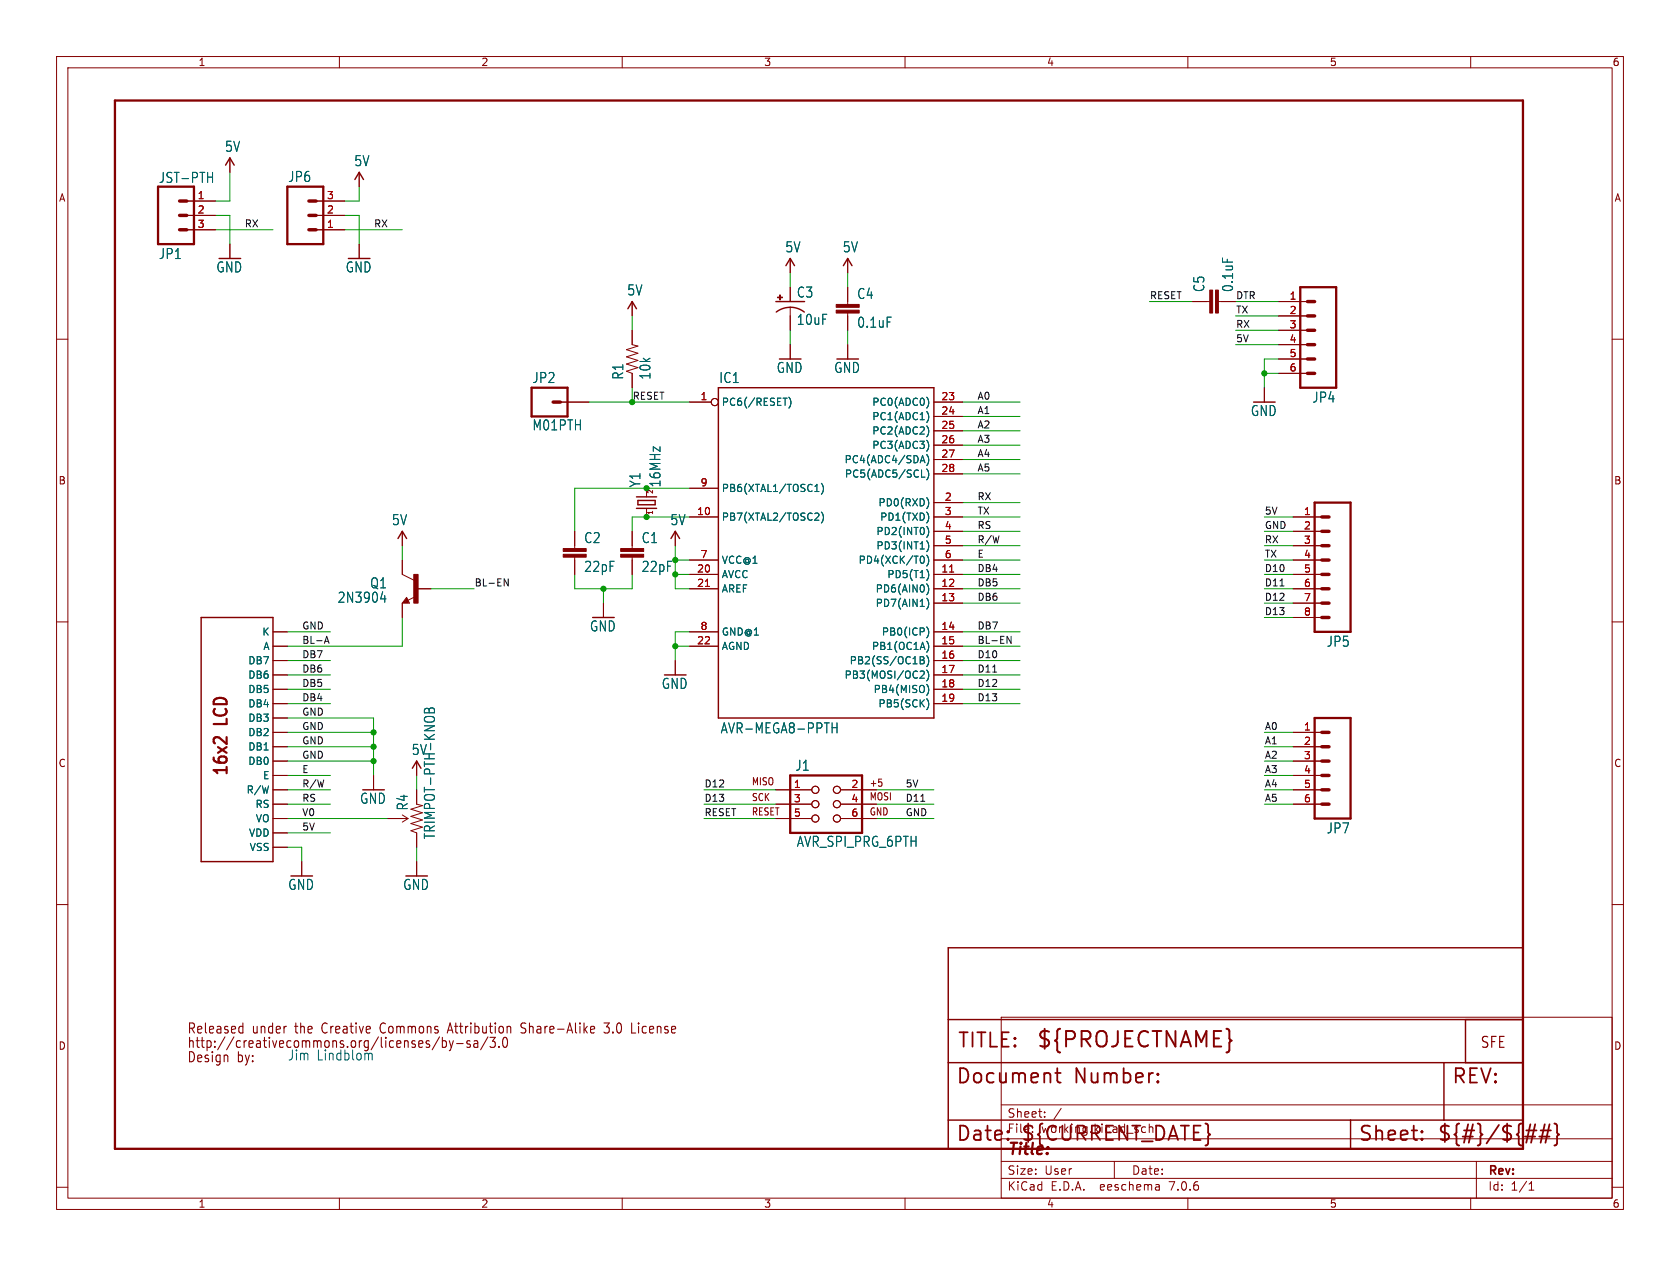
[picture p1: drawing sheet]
<svg xmlns="http://www.w3.org/2000/svg" width="297mm" height="224mm" viewBox="0 0 297 224" stroke-linecap="round" stroke-linejoin="round" font-family="sans-serif">
<g fill="none" stroke="#840000" stroke-width=".18">
<path d="M10 10h277v203.9h-277zM12 12h273v199.9h-273zM60 10v2M110 10v2M160 10v2M210 10v2M260 10v2M33 35.6h5.1M33 38.1h5.1M40.6 27.9v2.6M55.9 35.6h5.1M55.9 38.1h5.1"/>
<path d="M63.5 30.5v2.5M10 60h2M33 40.6h5.1M40.6 43.2v2.5M55.9 40.6h5.1M63.5 43.2v2.5M111.8 58.4v2.6l1 .2-2.1 .6 2.1 .7-2.1 .6 2.1 .7-2.1 .6 2.1 .6-2.1 .7 1.1 .3v2.6M111.8 53.3v2.6M139.7 45.7v2.6M139.7 50.8v2.5M139.7 54.4v4M149.9 45.7v2.6"/>
<path d="M149.9 50.8v3M149.9 55.4v3M210.8 53.3h3.1M215.4 53.3h3M226.1 53.3h5M226.1 55.9h5M226.1 58.4h5M285 60h2M99.1 71.1h5M121.9 71.1h3.8M139.7 61v2.5M149.9 61v2.5"/>
<path d="M165.1 71.1h5.1M165.1 73.7h5.1M165.1 76.2h5.1M165.1 78.7h5.1M223.5 68.6v2.5M226.1 61h5M226.1 63.5h5M226.1 66h5M71.1 99.1v2.5l2.1 1M71.1 94v2.5M101.6 94v3M101.6 98.6v3"/>
<path d="M111.8 94v3M111.8 98.6v3M114.3 91.4h.1M114.3 86.4h.1M114.3 86.4v1.5M114.3 89.9v1.5M119.4 94v2.5M121.9 91.4h5.1M121.9 99.1h5.1M121.9 86.4h5.1M165.1 91.4h5.1M165.1 94h5.1"/>
<path d="M165.1 96.5h5.1M165.1 99.1h5.1M165.1 88.9h5.1M165.1 81.3h5.1M165.1 83.8h5.1M228.6 91.4h5.1M228.6 94h5.1M228.6 96.5h5.1M228.6 99.1h5.1M10 110h2M48.3 111.8h2.5M48.3 114.3h2.5"/>
<path d="M48.3 116.8h2.5M48.3 119.4h2.5M71.1 106.7v2.5M71.9 105.7l.5 1h-1.3zM73.4 105.6l-1.3 .6M73.7 104.1h2.5M106.7 106.7v2.5M119.4 116.8v2.6M121.9 101.6h5.1M121.9 104.1h5.1M121.9 111.8h5.1M121.9 114.3h5.1"/>
<path d="M165.1 101.6h5.1M165.1 104.1h5.1M165.1 106.7h5.1M165.1 111.8h5.1M165.1 114.3h5.1M165.1 116.8h5.1M165.1 119.4h5.1M228.6 101.6h5.1M228.6 104.1h5.1M228.6 106.7h5.1M228.6 109.2h5.1M285 110h2"/>
<path d="M48.3 129.5h2.5M48.3 132.1h2.5M48.3 134.6h2.5M48.3 137.2h2.5M48.3 139.7h2.5M48.3 121.9h2.5M48.3 124.5h2.5M48.3 127h2.5M66 137.2v2.5M73.7 139.7v2.5l1 .3-2.1 .6 2.1 .7-2.1 .6 2.1 .6-2.1 .7 2.1 .6-2.1 .6 1.1 .4v2.6M73.7 134.6v2.6M137.2 139.7h6.3"/>
<path d="M148.6 139.7h6.3M155.9 138.4v.6M165.1 121.9h5.1M165.1 124.5h5.1M228.6 129.5h5.1M228.6 132.1h5.1M228.6 134.6h5.1M228.6 137.2h5.1M228.6 139.7h5.1M10 160h2M48.3 142.2h2.5M48.3 144.8h2.5"/>
<path d="M48.3 149.9h2.5M48.3 147.3h2.5M53.3 152.4v2.5M68.6 144.8h3.5M71.1 144.1l1 .7M72.1 144.8l-1 .6M73.7 152.4v2.5M137.2 142.2h6.3M137.2 144.8h6.3M148.6 142.2h6.3M148.6 144.8h6.3M228.6 142.2h5.1"/>
<path d="M285 160h2M177 179.9h108v32h-108zM177 195.4h108M184.7 197.5v.1M184.7 196.7v.1M187.6 196l-1.3 2M10 210h2M60 211.9v2M110 211.9v2M160 211.9v2M177 208.4h108M177 205.4h108"/>
<path d="M177 201.4h108M197 205.4v3M204.9 209.6l.1 .9M205 210.4l-.2 .1M205 209.9h-.2M210 211.9v2M260 211.9v2M261 205.4v6.5M270.3 210.5h.9M270.3 209.4l.4-.4v1.5M285 210h2"/>
<circle cx="126.4" cy="71.1" r=".63"/>
<circle cx="144.1" cy="139.7" r=".63"/>
<circle cx="148" cy="139.7" r=".63"/>
<circle cx="144.1" cy="144.8" r=".63"/>
<circle cx="144.1" cy="142.2" r=".63"/>
<circle cx="148" cy="144.8" r=".63"/>
<circle cx="148" cy="142.2" r=".63"/>
</g>
<g fill="#840000" stroke="#840000" stroke-width=".18">
<path d="M147.8 54.9h4.1v.5h-4.1z"/>
<path d="M147.8 53.8h4.1v.6h-4.1z"/>
<path d="M137.4 52.5h.9v.2h-.9z"/>
<path d="M137.8 52.2h.2v.9h-.2z"/>
<path d="M99.6 98h4v.6h-4z"/>
<path d="M99.6 97h4v.5h-4z"/>
<path d="M109.7 98h4.1v.6h-4.1z"/>
<path d="M109.7 97h4.1v.5h-4.1z"/>
<path d="M73.2 101.6h.7v5.1h-.7z"/>
<path d="M214.9 51.3h.5v4.1h-.5z"/>
<path d="M213.9 51.3h.5v4.1h-.5z"/>
</g>
<path d="M20.3 17.8h248.9v185.4h-248.9zM27.9 33h6.4v10.2h-6.4zM50.8 33h6.3v10.2h-6.3zM229.9 50.8h6.3v17.8h-6.3zM94 68.6h6.3v5.1h-6.3zM232.4 88.9h6.4v22.9h-6.4zM139.7 137.2h12.7v10.1h-12.7zM232.4 127h6.4v17.8h-6.4z" fill="none" stroke="#840000" stroke-width=".41"/>
<g fill="none" stroke="#840000" stroke-width=".61">
<path d="M31.7 35.6h1.3M31.7 38.1h1.3M54.6 35.6h1.3M54.6 38.1h1.3M31.7 40.6h1.3M54.6 40.6h1.3M231.1 53.3h1.3M231.1 55.9h1.3M231.1 58.4h1.3M97.8 71.1h1.3M231.1 61h1.3M231.1 63.5h1.3"/>
<path d="M231.1 66h1.3M233.7 91.4h1.2M233.7 94h1.2M233.7 96.5h1.2M233.7 99.1h1.2M233.7 101.6h1.2M233.7 104.1h1.2M233.7 106.7h1.2M233.7 109.2h1.2M233.7 129.5h1.2M233.7 132.1h1.2M233.7 134.6h1.2"/>
<path d="M233.7 137.2h1.2M233.7 139.7h1.2M233.7 142.2h1.2"/>
</g>
<g fill="none" stroke="#840000" stroke-width=".25">
<path d="M39.9 29.2l.7-1.3 .8 1.3M62.7 31.8l.8-1.3 .8 1.3M111 54.6l.8-1.3 .7 1.3M137.2 53.3h5M137.2 55.2a4.1 4.1 0 0 1 5 0M138.9 47l.8-1.3 .8 1.3M149.1 47l.8-1.3 .7 1.3M127 68.6h38.1v58.4h-38.1zM70.4 95.3l.7-1.3 .8 1.3M112.5 89.9h3.6M112.5 87.9h3.6M112.8 88.5h3v.8h-3z"/>
<path d="M118.6 95.3l.8-1.3 .7 1.3M35.6 109.2h12.7v43.2h-12.7zM71.9 106.2l-.1 .2h.3l-.2-.5-.5 .7h.7M72.9 135.9l.8-1.3 .7 1.3M167.6 167.6h101.6v35.6h-101.6zM167.6 188h101.6M167.6 180.3h101.6M167.6 198.1h101.6M238.8 198.1v5.1M255.3 188v10.1M259.1 180.3v7.7"/>
</g>
<g fill="none" stroke="#006464" stroke-width=".18">
<path d="M36.7 31.3h.9M37.6 30.5v1.8M138.4 70.4h.8M139.5 70.2a1.46 1.46 0 0 1 0 2M163.9 70.3a1.49 1.49 0 0 1 0 1.8M163.9 72.8a1.49 1.49 0 0 1 0 1.9M163.9 75.4a1.49 1.49 0 0 1 0 1.8M163.9 77.9a1.49 1.49 0 0 1 0 1.8M144.1 86.9h.7M144.2 90.7l.5 .1 .1 .3-.8 .9h.8M144.3 85.9l.1-.2v1.2M145.2 90.6a1.46 1.46 0 0 1 0 1.9"/>
<path d="M145.2 85.5a1.46 1.46 0 0 1 0 1.9M162.8 81.5h.6M162.9 84.4h.6M163 98.4a.68 .68 0 0 1 .4 .6 .68 .68 0 0 1-.4 .6M163.1 80.6l.4 1.3M163.8 82.9a1.46 1.46 0 0 1 0 2M163.8 95.6a1.46 1.46 0 0 1 0 2M163.8 98.2a1.46 1.46 0 0 1 0 1.9M163.9 80.5a1.47 1.47 0 0 1-.1 1.8M163.9 93.2a1.47 1.47 0 0 1-.1 1.8M164 88.3l.2 .6-.2 .8M164.1 91.1v.9"/>
<path d="M67.3 105.9h.9M68 105.3v1.2M162.7 116.1l.6 .2v.2l-.2 .3M162.7 116.8h.4M162.9 118.7l.4 .1 .1 .3-.8 .9h.8M163.1 116.8l.3 .2-.1 .3-.6 .1M163.8 118.5a1.46 1.46 0 0 1 0 1.9M163.8 105.8a1.46 1.46 0 0 1 0 1.9M163.8 110.9a1.46 1.46 0 0 1 0 1.9M163.8 113.4a1.46 1.46 0 0 1 0 2M163.8 116a1.46 1.46 0 0 1 0 1.9M163.9 100.8a1.49 1.49 0 0 1 0 1.8"/>
<path d="M163.9 103.3a1.47 1.47 0 0 1-.1 1.9M75.1 125.4l.4-.1 .4 .3a.49 .49 0 0 1 .4-.4 .49 .49 0 0 1 .5 .3v.6h-1.8zM75.9 125.6v.5M147.1 127.9v1.7M147.1 128.7h.9M148 127.9v1.7M163.9 121.1a1.49 1.49 0 0 1 0 1.8M163.9 123.6a1.47 1.47 0 0 1-.1 1.9"/>
</g>
<path d="M124.7 103.7h.7M167.9 101.2h.7" fill="none" stroke="#a90000" stroke-width=".18"/>
<g fill="none" stroke="#840000" stroke-width=".32">
<path d="M186.5 189.8h1M186.9 188.9v2.2l.1 .3 .5 .1M204.7 191.2l.1 .2-.1 .1M204.7 191.2l-.1 .2 .1 .1M204.7 189.9v.2M204.7 191.2v.3M204.7 189.9l.1 .1-.1 .1M204.7 189.9l-.1 .1 .1 .1M269.8 199.9h1.8M271.4 198.9l-.7 3.2M272.4 199.9h1.8M273.1 198.9l-.7 3.2"/>
<path d="M273.9 198.9l-.7 3.2M274.8 198.7l.3 .2 .2 .2v1.2l.3 .4-.3 .3v1.2l-.2 .3-.3 .1M178.2 201.4l.1 .1-.1 .1M251.4 201.4l.1 .1-.1 .1M251.4 201.4l-.1 .1 .1 .1M251.4 200.1v.2M251.4 201.4v.2M251.4 200.1l.1 .1-.1 .1M251.4 200.1l-.1 .1 .1 .1M269.6 201h1.8M272.1 201h1.8"/>
</g>
<g fill="none" stroke="#840000" stroke-width=".19">
<path d="M42.5 181.5l.4 .1M42.9 180.9v1.8M42.9 182.6l-.4 .1M77.7 183.4l-1.3 2.3M78.2 183.5v1.8M78.2 184.2l.4-.1 .3 .3v.5l-.1 .3h-.6M79.2 182.2h.7M79.4 184.1l.4 1.2M79.6 180.9l-.5 1.8M79.8 185.3l-.2 .4-.2 .2M80.1 184.1l-.3 1.2M80.7 184.6h1.2"/>
<path d="M83.1 184.2l-.4-.1a.31 .31 0 0 0-.2 .3 .31 .31 0 0 0 .2 .3h.3a.31 .31 0 0 1 .2 .3 .31 .31 0 0 1-.2 .3l-.5-.1M83.8 184.2h.6l.1 1.1M84.5 184.5l-.5 .1a.37 .37 0 0 0-.3 .3 .37 .37 0 0 0 .3 .4l.5-.1M86.3 183.4l-1.3 2.3M87.6 183.5l-.5 .7a.41 .41 0 0 1 .5 .3l-.2 .7-.6 .1-.2-.2M88.2 185.1v.2M88.9 183.8v.8l.1 .5 .2 .2 .3-.1 .1-.3v-1.1M92.1 182.6l.6 .1M92.7 180.9h-.3l-.3 .4 .1 .4 .5 .2M104.9 181.5l.1 .1 .1 .4-.7 .1M105 182.6l-.1 .1M106.8 182.6l.2 .1 .6-.1"/>
<path d="M106.8 180.9h.9l-.5 .7 .4 .1M111.7 182.7h.7"/>
</g>
<path d="M40.1 130.4v1.2l-1.3-1.1a.69 .69 0 0 0-.9 .1" fill="none" stroke="#840000" stroke-width=".39"/>
<path d="M57.5 113.4h.6M57.8 112.6l.4 1.2M89.1 102.4l.7 1.2v-1.2M175.5 118.9h.7M178 112.6l.7 1.2v-1.2M226.3 103.6h.7M162.8 141.7h.7" fill="none" stroke="#0f0f0f" stroke-width=".18"/>
<path d="M65.8 186.6v.9" fill="none" stroke="#0000c2" stroke-width=".18"/>
<g fill="none" stroke="#009600" stroke-width=".18">
<path d="M38.1 38.1h2.5v5.1M40.6 30.5v5.1h-2.5M61 38.1h2.5v5.1M63.5 33v2.6h-2.5M38.1 40.6h10.2M61 40.6h10.1M111.8 55.9v2.5M139.7 48.3v2.5M139.7 58.4v2.6M149.9 48.3v2.5M149.9 58.4v2.6M203.2 53.3h7.6"/>
<path d="M218.4 58.4h7.7M218.4 53.3h7.7M218.4 55.9h7.7M104.1 71.1h17.8M111.8 68.6v2.5M170.2 73.7h10.1M170.2 76.2h10.1M170.2 78.7h10.1M170.2 71.1h10.1M218.4 61h7.7M223.5 66h2.6M226.1 63.5h-2.6v5.1"/>
<path d="M71.1 96.5v2.6M119.4 96.5v7.6h2.5M119.4 99.1h2.5M121.9 91.4h-10.1v2.6M121.9 86.4h-20.3v7.6M170.2 96.5h10.1M170.2 81.3h10.1M170.2 88.9h10.1M170.2 94h10.1M170.2 99.1h10.1M170.2 91.4h10.1M170.2 83.8h10.1"/>
<path d="M223.5 96.5h5.1M223.5 94h5.1M223.5 99.1h5.1M223.5 91.4h5.1M50.8 111.8h7.6M50.8 116.8h7.6M50.8 119.4h7.6M71.1 109.2v5.1h-20.3M76.2 104.1h7.6M101.6 101.6v2.5h10.2v-2.5M106.7 104.1v2.6M119.4 101.6h2.5"/>
<path d="M119.4 114.3h2.5M121.9 111.8h-2.5v5M170.2 101.6h10.1M170.2 104.1h10.1M170.2 114.3h10.1M170.2 111.8h10.1M170.2 116.8h10.1M170.2 119.4h10.1M170.2 106.7h10.1M223.5 101.6h5.1M223.5 104.1h5.1M223.5 106.7h5.1"/>
<path d="M223.5 109.2h5.1M50.8 132.1h15.2M50.8 134.6h15.2M50.8 139.7h7.6M50.8 127h15.2v10.2M50.8 124.5h7.6M50.8 129.5h15.2M50.8 121.9h7.6M50.8 137.2h7.6M73.7 137.2v2.5M124.5 139.7h12.7M154.9 139.7h10.2"/>
<path d="M170.2 124.5h10.1M170.2 121.9h10.1M223.5 132.1h5.1M223.5 134.6h5.1M223.5 139.7h5.1M223.5 129.5h5.1M223.5 137.2h5.1M50.8 142.2h7.6M50.8 144.8h17.8M50.8 149.9h2.5v2.5M50.8 147.3h7.6M73.7 149.9v2.5"/>
<path d="M124.5 142.2h12.7M124.5 144.8h12.7M154.9 142.2h10.2M154.9 144.8h10.2M223.5 142.2h5.1"/>
</g>
<g fill="#009600" stroke="#009600" stroke-width=".18">
<circle cx="119.4" cy="101.6" r=".46"/>
<circle cx="223.5" cy="66" r=".46"/>
<circle cx="66" cy="129.5" r=".46"/>
<circle cx="119.4" cy="114.3" r=".46"/>
<circle cx="106.7" cy="104.1" r=".46"/>
<circle cx="119.4" cy="99.1" r=".46"/>
<circle cx="114.3" cy="91.4" r=".46"/>
<circle cx="111.8" cy="71.1" r=".46"/>
<circle cx="114.3" cy="86.4" r=".46"/>
<circle cx="66" cy="132.1" r=".46"/>
<circle cx="66" cy="134.6" r=".46"/>
</g>
<text font-size="3.8" fill="#840000" x="183.1" y="185.7">${PROJECTNAME}</text>
<g font-size="3.5" fill="#840000">
<text x="169.2" y="185.7">TITLE:</text>
<text x="168.9" y="192.1">Document</text>
<text x="189.9" y="192.1">Number:</text>
<text x="256.5" y="192.1">REV:</text>
<text x="168.9" y="202.2">Date:</text>
<text x="180.3" y="202.2">${CURRENT_DATE}</text>
<text x="240" y="202.2">Sheet:</text>
<text x="254" y="202.2">${#}/${##}</text>
</g>
<g font-size="3.2" fill="#840000">
<text x="40.8" y="128.1" transform="rotate(-90 40.8 128.1)">LCD</text>
<text x="40.8" y="137.5" transform="rotate(-90 40.8 137.5)">16x2</text>
</g>
<text font-size="2.8" fill="#840000" x="178" y="204.8">Title:</text>
<text font-size="2.7" fill="#840000" x="261.6" y="185.6">SFE</text>
<g font-size="2.5" fill="#006464">
<text x="39.7" y="27.1">5V</text>
<text x="62.5" y="29.6">5V</text>
<text x="28" y="32.6">JST-PTH</text>
<text x="50.9" y="32.4">JP6</text>
<text x="28" y="46">JP1</text>
<text x="138.7" y="44.8">5V</text>
<text x="148.9" y="44.8">5V</text>
<text x="38.2" y="48.4">GND</text>
<text x="61" y="48.4">GND</text>
<text x="110.8" y="52.5">5V</text>
<text x="140.8" y="52.8">C3</text>
<text x="151.4" y="53.1">C4</text>
<text x="213.1" y="51.8" transform="rotate(-90 213.1 51.8)">C5</text>
<text x="218.2" y="51.8" transform="rotate(-90 218.2 51.8)">0.1uF</text>
<text x="140.8" y="57.7">10uF</text>
<text x="151.4" y="58.2">0.1uF</text>
<text x="94" y="68">JP2</text>
<text x="110.4" y="67.3" transform="rotate(-90 110.4 67.3)">R1</text>
<text x="115.2" y="67.3" transform="rotate(-90 115.2 67.3)">10k</text>
<text x="127.1" y="68">IC1</text>
<text x="137.2" y="66.2">GND</text>
<text x="147.4" y="66.2">GND</text>
<text x="231.9" y="71.4">JP4</text>
<text x="94" y="76.3">M01PTH</text>
<text x="221" y="73.8">GND</text>
<text x="113.4" y="86.3" transform="rotate(-90 113.4 86.3)">Y1</text>
<text x="117" y="86.3" transform="rotate(-90 117 86.3)">16MHz</text>
<text x="69.2" y="93.1">5V</text>
<text x="118.4" y="93.1">5V</text>
<text x="103.2" y="96.3">C2</text>
<text x="103.2" y="101.4">22pF</text>
<text x="113.3" y="96.3">C1</text>
<text x="113.3" y="101.4">22pF</text>
<text x="59.6" y="106.8">2N3904</text>
<text x="65.3" y="104.3">Q1</text>
<text x="104.2" y="111.9">GND</text>
<text x="234.4" y="114.6">JP5</text>
<text x="116.9" y="122.1">GND</text>
<text x="127.3" y="129.9">AVR-MEGA8-PPTH</text>
<text x="72.7" y="133.7">5V</text>
<text x="140.5" y="136.5">J1</text>
<text x="63.6" y="142.4">GND</text>
<text x="72.3" y="143.5" transform="rotate(-90 72.3 143.5)">R4</text>
<text x="77.1" y="148.5" transform="rotate(-90 77.1 148.5)">TRIMPOT-PTH-KNOB</text>
<text x="234.4" y="147.6">JP7</text>
<text x="140.8" y="150">AVR_SPI_PRG_6PTH</text>
<text x="50.9" y="157.6">GND</text>
<text x="71.2" y="157.6">GND</text>
</g>
<g font-size="2.5" fill="#0000c2">
<text x="33" y="185.6">http://creativecommons.org/licenses/by-sa/3.0</text>
<text x="50.8" y="187.7">Jim</text>
<text x="56" y="187.7">Lindblom</text>
</g>
<g font-size="2.5" fill="#840000">
<text x="33" y="183.1">Released</text>
<text x="44.6" y="183.1">under</text>
<text x="52.3" y="183.1">the</text>
<text x="57.3" y="183.1">Creative</text>
<text x="67.8" y="183.1">Commons</text>
<text x="80.1" y="183.1">Attribution</text>
<text x="93.3" y="183.1">Share-Alike</text>
<text x="108.3" y="183.1">3.0</text>
<text x="113.3" y="183.1">License</text>
<text x="33" y="188.2">Design</text>
<text x="41.9" y="188.2">by:</text>
</g>
<g font-size="2.1" fill="#840000">
<text x="178" y="197.9">Sheet:</text>
<text x="178" y="200.6">File:</text>
<text x="184.1" y="200.6">working.kicad_sch</text>
<text x="178" y="208">Size:</text>
<text x="184.7" y="208">User</text>
<text x="200" y="208">Date:</text>
<text x="263" y="208.2">Rev:</text>
<text x="178" y="210.8">KiCad</text>
<text x="185.7" y="210.8">E.D.A.</text>
<text x="194.6" y="210.8">eeschema</text>
<text x="207" y="210.8">7.0.6</text>
<text x="263" y="210.8">Id:</text>
<text x="267.1" y="210.8">1/1</text>
</g>
<g font-size="1.8" fill="#840000">
<text x="35" y="11.9">1</text>
<text x="85" y="11.9">2</text>
<text x="135" y="11.9">3</text>
<text x="185" y="11.9">4</text>
<text x="235" y="11.9">5</text>
<text x="285" y="11.9">6</text>
<text x="10.3" y="35.9">A</text>
<text x="285.3" y="35.9">A</text>
<text x="10.3" y="85.9">B</text>
<text x="285.3" y="85.9">B</text>
<text x="10.3" y="135.9">C</text>
<text x="285.3" y="135.9">C</text>
<text x="132.8" y="139.1">MISO</text>
<text x="132.8" y="141.9">SCK</text>
<text x="153.6" y="139.4">+5</text>
<text x="153.6" y="141.8">MOSI</text>
<text x="132.8" y="144.4">RESET</text>
<text x="153.6" y="144.4">GND</text>
<text x="10.3" y="185.9">D</text>
<text x="285.3" y="185.9">D</text>
<text x="35" y="213.8">1</text>
<text x="85" y="213.8">2</text>
<text x="135" y="213.8">3</text>
<text x="185" y="213.8">4</text>
<text x="235" y="213.8">5</text>
<text x="285" y="213.8">6</text>
</g>
<g font-size="1.8" fill="#a90000">
<text x="34.9" y="35.3">1</text>
<text x="57.7" y="35.3">3</text>
<text x="34.9" y="37.8">2</text>
<text x="34.9" y="40.4">3</text>
<text x="57.7" y="40.4">1</text>
<text x="57.7" y="37.8">2</text>
<text x="227.9" y="53.1">1</text>
<text x="227.9" y="55.6">2</text>
<text x="227.9" y="58.2">3</text>
<text x="227.9" y="60.7">4</text>
<text x="227.9" y="63.2">5</text>
<text x="227.9" y="65.8">6</text>
<text x="123.8" y="70.9">1</text>
<text x="166.3" y="70.9">23</text>
<text x="166.3" y="73.4">24</text>
<text x="166.3" y="75.9">25</text>
<text x="166.3" y="78.5">26</text>
<text x="166.3" y="81">27</text>
<text x="166.3" y="83.6">28</text>
<text x="123.8" y="86.1">9</text>
<text x="166.9" y="88.6">2</text>
<text x="123.1" y="91.2">10</text>
<text x="166.9" y="91.2">3</text>
<text x="166.9" y="93.7">4</text>
<text x="230.4" y="91.2">1</text>
<text x="230.4" y="93.7">2</text>
<text x="123.1" y="101.3">20</text>
<text x="123.8" y="98.8">7</text>
<text x="166.3" y="101.3">11</text>
<text x="166.9" y="96.3">5</text>
<text x="166.9" y="98.8">6</text>
<text x="230.4" y="96.3">3</text>
<text x="230.4" y="98.8">4</text>
<text x="230.4" y="101.3">5</text>
<text x="123.1" y="103.9">21</text>
<text x="166.3" y="103.9">12</text>
<text x="166.3" y="106.4">13</text>
<text x="230.4" y="103.9">6</text>
<text x="230.4" y="106.4">7</text>
<text x="123.8" y="111.5">8</text>
<text x="166.3" y="111.5">14</text>
<text x="230.4" y="109">8</text>
<text x="123.1" y="114">22</text>
<text x="166.3" y="114">15</text>
<text x="166.3" y="116.6">16</text>
<text x="166.3" y="119.1">17</text>
<text x="166.3" y="121.7">18</text>
<text x="166.3" y="124.2">19</text>
<text x="230.4" y="129.3">1</text>
<text x="230.4" y="131.8">2</text>
<text x="230.4" y="134.4">3</text>
<text x="230.4" y="136.9">4</text>
<text x="140.3" y="139.4">1</text>
<text x="140.3" y="142">3</text>
<text x="150.4" y="139.4">2</text>
<text x="150.4" y="142">4</text>
<text x="230.4" y="139.4">5</text>
<text x="230.4" y="142">6</text>
<text x="140.3" y="144.5">5</text>
<text x="150.4" y="144.5">6</text>
</g>
<g font-size="1.8" fill="#006464">
<text x="127.5" y="72">PC6(/RESET)</text>
<text x="154.1" y="72">PC0(ADC0)</text>
<text x="154.1" y="74.5">PC1(ADC1)</text>
<text x="154.1" y="77.1">PC2(ADC2)</text>
<text x="149.2" y="82.1">PC4(ADC4/SDA)</text>
<text x="154.1" y="79.6">PC3(ADC3)</text>
<text x="127.5" y="87.2">PB6(XTAL1/TOSC1)</text>
<text x="149.3" y="84.7">PC5(ADC5/SCL)</text>
<text x="155.2" y="89.8">PD0(RXD)</text>
<text x="127.5" y="92.3">PB7(XTAL2/TOSC2)</text>
<text x="154.8" y="94.8">PD2(INT0)</text>
<text x="155.5" y="92.3">PD1(TXD)</text>
<text x="127.5" y="99.9">VCC@1</text>
<text x="151.7" y="99.9">PD4(XCK/T0)</text>
<text x="154.8" y="97.4">PD3(INT1)</text>
<text x="127.5" y="102.5">AVCC</text>
<text x="127.5" y="105">AREF</text>
<text x="154.7" y="105">PD6(AIN0)</text>
<text x="154.7" y="107.5">PD7(AIN1)</text>
<text x="156.8" y="102.5">PD5(T1)</text>
<text x="46.3" y="112.6">K</text>
<text x="127.5" y="112.6">GND@1</text>
<text x="155.8" y="112.6">PB0(ICP)</text>
<text x="43.8" y="117.7">DB7</text>
<text x="46.5" y="115.2">A</text>
<text x="127.5" y="115.2">AGND</text>
<text x="150.1" y="117.7">PB2(SS/OC1B)</text>
<text x="154" y="115.2">PB1(OC1A)</text>
<text x="43.8" y="125.3">DB4</text>
<text x="43.8" y="122.8">DB5</text>
<text x="43.8" y="120.2">DB6</text>
<text x="149.2" y="120.2">PB3(MOSI/OC2)</text>
<text x="154.3" y="122.8">PB4(MISO)</text>
<text x="155.2" y="125.3">PB5(SCK)</text>
<text x="43.8" y="127.9">DB3</text>
<text x="43.8" y="130.4">DB2</text>
<text x="43.8" y="135.5">DB0</text>
<text x="43.8" y="132.9">DB1</text>
<text x="43.5" y="140.6">R/W</text>
<text x="45.1" y="143.1">RS</text>
<text x="46.4" y="138">E</text>
<text x="43.9" y="148.2">VDD</text>
<text x="45.1" y="145.6">VO</text>
<text x="44" y="150.7">VSS</text>
</g>
<g font-size="1.7" fill="#0f0f0f">
<text x="43.2" y="40.3">RX</text>
<text x="66" y="40.3">RX</text>
<text x="203.2" y="53">RESET</text>
<text x="218.4" y="53">DTR</text>
<text x="218.4" y="58.1">RX</text>
<text x="218.4" y="55.5">TX</text>
<text x="218.4" y="60.6">5V</text>
<text x="111.8" y="70.8">RESET</text>
<text x="172.7" y="70.8">A0</text>
<text x="172.7" y="75.9">A2</text>
<text x="172.7" y="73.3">A1</text>
<text x="172.7" y="78.4">A3</text>
<text x="172.7" y="83.5">A5</text>
<text x="172.7" y="80.9">A4</text>
<text x="172.7" y="88.6">RX</text>
<text x="172.7" y="91.1">TX</text>
<text x="172.7" y="93.6">RS</text>
<text x="223.5" y="93.6">GND</text>
<text x="223.5" y="91.1">5V</text>
<text x="172.7" y="96.2">R/W</text>
<text x="172.7" y="101.3">DB4</text>
<text x="172.7" y="98.7">E</text>
<text x="223.5" y="96.2">RX</text>
<text x="223.5" y="98.7">TX</text>
<text x="223.5" y="101.3">D10</text>
<text x="83.8" y="103.8">BL-EN</text>
<text x="172.7" y="106.3">DB6</text>
<text x="172.7" y="103.8">DB5</text>
<text x="223.5" y="103.8">D11</text>
<text x="223.5" y="106.3">D12</text>
<text x="53.3" y="111.4">GND</text>
<text x="53.3" y="114">BL-A</text>
<text x="172.7" y="111.4">DB7</text>
<text x="172.7" y="114">BL-EN</text>
<text x="223.5" y="108.9">D13</text>
<text x="53.3" y="116.5">DB7</text>
<text x="53.3" y="119">DB6</text>
<text x="172.7" y="116.5">D10</text>
<text x="172.7" y="119">D11</text>
<text x="53.3" y="121.6">DB5</text>
<text x="53.3" y="124.1">DB4</text>
<text x="172.7" y="124.1">D13</text>
<text x="172.7" y="121.6">D12</text>
<text x="53.3" y="129.2">GND</text>
<text x="53.3" y="126.7">GND</text>
<text x="53.3" y="131.7">GND</text>
<text x="223.5" y="131.7">A1</text>
<text x="223.5" y="129.2">A0</text>
<text x="53.3" y="134.3">GND</text>
<text x="53.3" y="136.8">E</text>
<text x="223.5" y="134.3">A2</text>
<text x="223.5" y="136.8">A3</text>
<text x="53.3" y="141.9">RS</text>
<text x="53.3" y="139.4">R/W</text>
<text x="124.5" y="141.9">D13</text>
<text x="124.5" y="139.4">D12</text>
<text x="160" y="141.9">D11</text>
<text x="160" y="139.4">5V</text>
<text x="223.5" y="139.4">A4</text>
<text x="223.5" y="141.9">A5</text>
<text x="53.3" y="147">5V</text>
<text x="53.3" y="144.4">V0</text>
<text x="124.5" y="144.4">RESET</text>
<text x="160" y="144.4">GND</text>
</g>
<g font-size="1.2" fill="#840000">
<text x="115.6" y="87.5" transform="rotate(-90 115.6 87.5)">2</text>
<text x="115.6" y="91.1" transform="rotate(-90 115.6 91.1)">1</text>
</g>
</svg>
